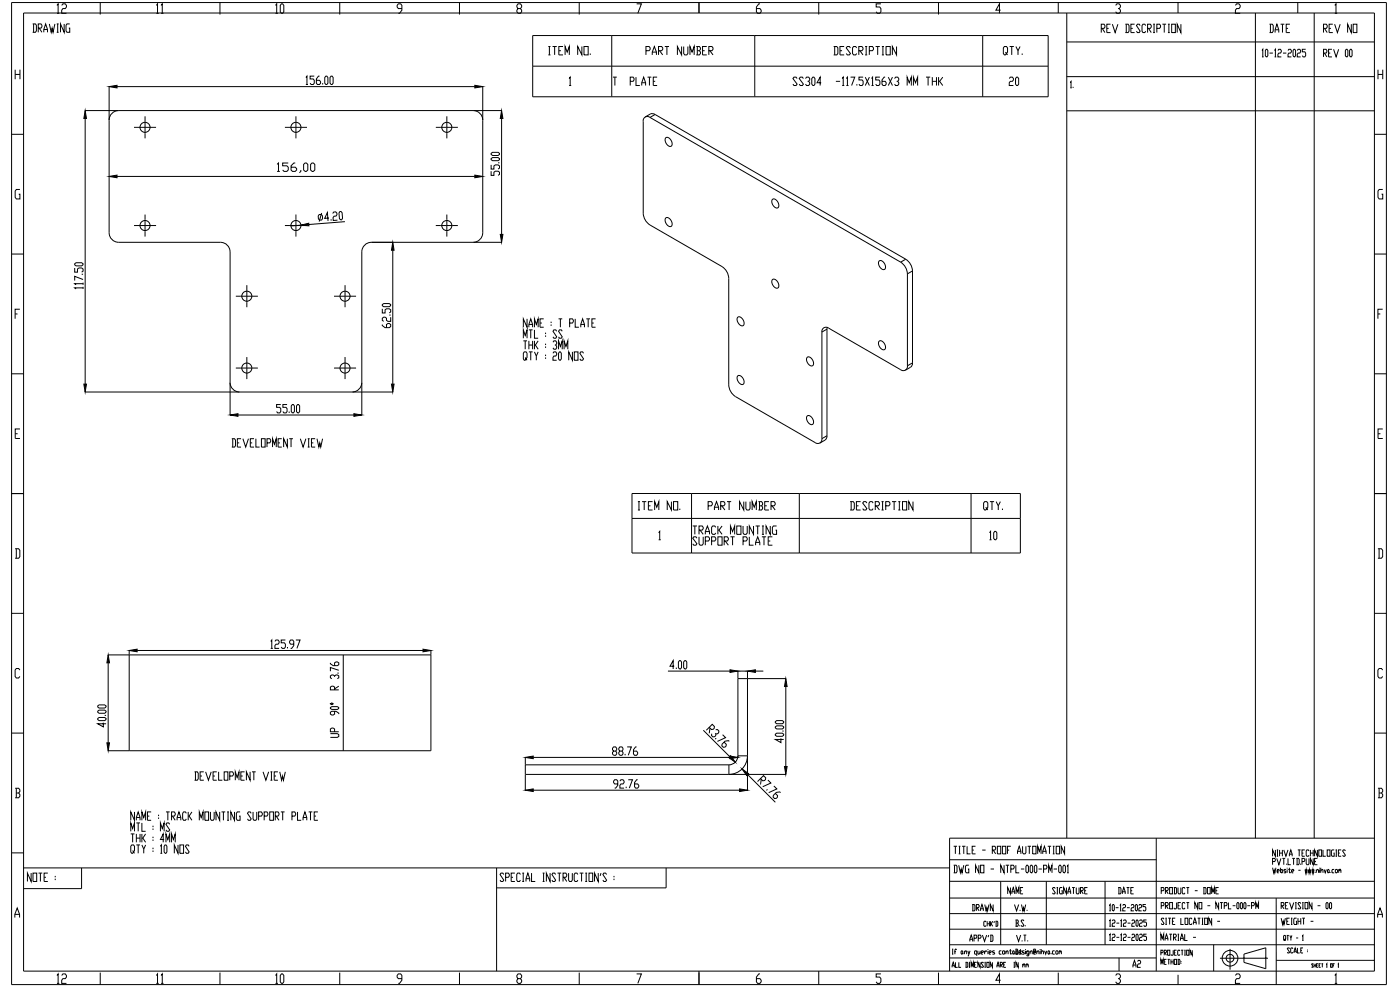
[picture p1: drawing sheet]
<svg xmlns="http://www.w3.org/2000/svg" width="841mm" height="594mm" viewBox="0 0 841 594" stroke-linecap="round" stroke-linejoin="round" font-family="sans-serif">
<!-- layer: 0 -->
<g fill="none" stroke="#000" stroke-width=".6">
<path d="M7 2h826v589h-826zM14 8h812v575h-812zM60 2v7M132 2v7M204 2v7M241 5h-2v-1v-2h2v1v3l-1 2h-1M276 2v7M311 5v-2v-1h2v2l-2 2v2h2v-1v-2M348 2v7M382 2h3l-2 6M420 2v6M457 2h-1l-2 2v3l1 1h2v-2v-1h-3"/>
<path d="M492 2v7M529 2h-3v2h2l1 1v2l-1 1h-1l-1-1M564 2v7M601 6h-3l2-4v6M636 2v6M641 8v495M670 3l1-1h1l1 1-1 2M672 5l1 1-1 2h-1l-1-1M708 2v6M742 3l1-1h1l1 1-1 2h-1l-1 1v2h3M754 8v495M780 2v6"/>
<path d="M789 8v495M802 3l1-1v6M802 8h1M641 25h185M758 30h1v4M758 34h1M761 30h1v3l-1 1-1-1v-3zM763 32h2M766 30v4M766 34h1M768 30h1h1l-1 2h-1v1v1h2M771 32h2"/>
<path d="M774 30h1h1l-1 2h-1v1v1h2M777 30h1v3v1l-1-1v-3zM779 30h1h1v2h-1l-1 1v1h2M784 30h-2v1h2v1v2h-1l-1-1M9 42v6M9 45h3M12 42v6M641 46h185M828 45h3M828 42v6M831 42v6M81 76h13"/>
<path d="M87 70v13M171 76h13M178 70v13M262 76h13M268 70v13M390 71a2.5 2.5 0 0 0-2-1 2.5 2.5 0 0 0-2 3v55M390 71l151 86M394 69l-3-1-3 2M394 69l-4 2M394 69l150 87M641 67h185M7 81h7"/>
<path d="M166 99l1-1v5M173 98h-3v2h2h1v2l-1 1h-1l-1-1M177 98l-2 2v2l1 1h1l1-2-1-1h-2M182 99l1-1 2 1v3l-1 1-2-1zM187 99v-1l2 1v3l-1 1-1-1zM400 83a3 3 0 0 1 3 1 3 3 0 0 1 0 4 4 4 0 0 1-3-5zM826 81h7M12 114h-2l-1 1v4l1 1h2v-3h-1M70 106h215M166 103h2M181 102l-1 2M464 120a3 3 0 0 1 3 1 3 3 0 0 1 0 4 4 4 0 0 1-3-5z"/>
<path d="M831 114h-2l-1 1v4l1 1h2v-3h-1M81 135h13M87 129v13M171 135h13M178 129v13M262 135h13M268 129v13M386 128a9 9 0 0 0 4 7l44 25a9 9 0 0 1 4 7v64a9 9 0 0 0 4 7l48 28a2.5 2.5 0 0 0 3 0 2.5 2.5 0 0 0 1-3M400 131a3 3 0 0 1 3 2 3 3 0 0 1 0 3 4 4 0 0 1-3-5zM7 153h7M223 146h61a6 6 0 0 0 6-6v-68a6 6 0 0 0-6-6h-213a6 6 0 0 0-5 6v68a6 6 0 0 0 5 6h61a6 6 0 0 1 6 5v79a6 6 0 0 0 6 5h68a6 6 0 0 0 5-5v-79a6 6 0 0 1 6-5M528 157a3 3 0 0 1 3 1 3 3 0 0 1 0 4 4 4 0 0 1-3-5z"/>
<path d="M541 157a9 9 0 0 1 4 8M544 156a9 9 0 0 1 4 7M544 156l-3 1M826 153h7M142 178h13M148 171v14M201 178h13M207 171v14M464 168a3 3 0 0 1 3 2 3 3 0 0 1 0 3 4 4 0 0 1-3-5zM545 165v55M548 163l-3 2M548 163v55"/>
<path d="M9 189h2M12 186h-3v5M443 191a3 3 0 0 1 3 1 3 3 0 0 1 0 4 4 4 0 0 1-3-5zM494 199a2.5 2.5 0 0 1 1-2 2.5 2.5 0 0 1 3 0l43 25a2.5 2.5 0 0 0 3 0 2.5 2.5 0 0 0 1-2M494 199v64M497 198l-3 1M497 198v64M497 197v1M828 189h1M831 186h-3v5M148 214v14M207 214v14"/>
<path d="M485 215a3 3 0 0 1 3 1 3 3 0 0 1 0 4 4 4 0 0 1-3-5zM528 205a3 3 0 0 1 3 2 3 3 0 0 1 0 3 4 4 0 0 1-3-5zM548 218l-1 2-3 2M548 218l-3 2M7 225h7M142 221h13M201 221h13M443 226a3 3 0 0 1 3 1 3 3 0 0 1 0 4 4 4 0 0 1-3-5zM826 225h7M12 258h-3v5h3M485 250a3 3 0 0 1 3 1 3 3 0 0 1 0 4 4 4 0 0 1-3-5zM831 258h-3v5h3"/>
<path d="M9 261h2M497 262l-1 2-3 2M497 262l-3 1M828 261h1M7 296h7M826 296h7M9 330h2l1 1v3l-1 1h-2M10 330v5M828 330h2l1 1v3l-1 1h-2M828 330v5M7 368h7M826 368h7"/>
<path d="M78 393h181v58h-181zM206 393v58M12 403l-1-1h-1l-1 1v3l1 1h1l1-1M831 403l-1-1h-2v1v3v1h2l1-1M7 440h7M438 459v6M438 459h-122v6h122M443 454v-46h6v46M443 454h6M443 454a5 5 0 0 1-5 5M449 454a11 11 0 0 1-11 11M826 440h7"/>
<path d="M9 474h2h1l-1 2M10 476h1l1 2-1 1h-2M10 474v5M828 474h2h1l-1 2M828 476h2l1 2-1 1h-2M828 474v5M7 512h7M570 516h125M573 520h1h1v4h-1h-1M573 508h2M573 520v4M574 508v5"/>
<path d="M576 520l1 4v-2l1 2 1-4M576 508h1M576 513h1M576 508v5M578 508h2M579 508v5M581 508v5h2M582 520h-2v4h2v-2h-1M584 511h1M586 508h-2v5h2M588 520v4l-2-4v4M589 520h2v4h-2z"/>
<path d="M590 511h2M596 511h2v-1v-2h-2v5M597 511l1 2M599 508h2v5h-2zM602 508h2v5h-2zM603 520v4l-2-4v4M604 520h2M605 520v4M605 511h1M607 508h-2v5M610 520v4h2M611 513l1-5 1 5"/>
<path d="M611 511h2M614 508v4l1 1h1v-1v-4M617 520h1l-1 4h-1v-4zM617 508h2M618 508v5M619 520h1v4h-1zM620 508h2v5h-2zM622 520h1l-1 4h-1v-4zM623 513v-5l1 3 1-3v5M626 513l1-5 1 5M626 511h2M629 508h2"/>
<path d="M630 508v5M632 508h1M632 513h1M633 508v5M634 508h2v5h-2zM636 520h2l-1 4h-1v-4zM639 520h1v4h-1v-4zM640 508v5l-2-5v5M695 503v80M764 518h2v-1v-1h-2v3M767 516l1 3 2-3M771 516v3"/>
<path d="M773 519h.1M774 516v3h1M777 516v3M779 516h1v3h-1M779 516v3M781 519h.1M782 518h1l1-1-1-1h-1v3M785 516v3h1v-3M789 516v3l-2-3v3M791 516h-1v3h1M826 503h-256v80M14 521h556"/>
<path d="M19 524v5l-3-5v5M20 524h2v5h-2zM23 524h2M24 524v5M26 527h2M29 524h-3v5h3M33 526v1M33 528v1M49 521v13h-35M298 521v62M303 525l-1-1h-1l-1 1 3 4h-1h-1h-1M304 527h1l1-1-1-2h-1v5"/>
<path d="M307 527h1M309 524h-2v5h2M313 525l-1-1h-1l-1 1v4h1h1h1M314 529h1M314 524h1M314 524v5M316 529l1-5 1 5M316 528h2M319 524v5h3M326 529h1M326 524h1M327 524v5"/>
<path d="M330 524v5l-2-5v5M334 525l-1-1h-1v1l2 4h-1h-1M335 524h2M336 524v5M338 527h2v-1v-2h-2v5M339 527l1 2M342 524v5h1h1v-5M347 525v-1h-2v1v4h2M348 524h2M349 524v5M352 529h1M352 524h1"/>
<path d="M352 524v5M354 524h2v5h-2zM359 524v5l-2-5v5M361 524l-1 2M364 525v-1h-1l-1 1 2 4h-1h-1M369 526v1M369 528v1M400 521v12h-102M570 529h256M570 539h256M595 522h2M601 529v39"/>
<path d="M607 522h2v-1v-1h-2v4M613 522h2M624 522h2M627 522h1l1-1-1-1h-1v4M629 529v39M630 524v-4l1 3 1-3v4M633 522h2M634 534l-1-1-1 1 2 2v1l-2-1M635 533h1M635 537h1M635 533v4M638 533h-1l-1 1 1 3h1v-2"/>
<path d="M641 533v4l-2-4v4M641 520h1v4M641 524h1M641 537l1-4 1 4M641 536h2M644 533h2M645 533v4M647 533v4l1-1v-3M649 535h1l1-1-1-1h-1v4M649 535l2 2M652 535h.1M653 533h-1v4h1"/>
<path d="M664 529v39M698 535h1v-1v-1h-1v4M700 535h1l1-1-1-1h-1v4M701 535l1 2M703 533h1v4h-1zM705 533h1l1 1v2l-1 1h-1M706 533v4M708 533v4l1-1v-3M712 534l-1-1-1 1v2l1 1 1-1M713 533h1M714 533v4M718 535h1"/>
<path d="M723 533h1v1v2v1h-1M723 533v4M725 533h2v4h-2zM728 537v-4l1 3 1-3v4M730 535h1M732 533h-2v4h2M764 521l1 3v-1l1 1v-3M767 539v52M767 523h1v-1l-1 1v1h1M769 521v3M770 522l1 1-1 1-1-1zM773 522h-1v1l1 1h-2"/>
<path d="M773 521v1M773 522v2M774 522h1M775 521v3M776 523h1v-1l-1 1v1h1M780 523h1M784 522v2l1-2v2v-2M786 522v2l1-2v2v-2M788 522v2l1-2v2v-2M790 524h.1M791 523l1-1v2M791 522v2"/>
<path d="M793 521v1M793 522v2M793 523l1-1 1 2M793 521v3M795 522l1 2 1-2M798 522v1v1h-1zM798 524h1M799 524h.1M801 522l-1 1v1h1M803 522l1 1-1 1h-1zM804 523l1-1v1M804 522v2"/>
<path d="M805 523v-1l1 1v1M9 551v-2l1-4 2 4v2M9 549h3M570 558h256M570 549h256M592 554v-1l-1 1v2h1M593 553v3M593 555h1M594 553v3M595 553v3M595 555l1 1M596 553l-1 2"/>
<path d="M597 553v1M598 553l1 1v2h-1M598 553v3M609 543l2 4 1-4M610 553h1h1l-1 2M610 555h1l1 1h-1h-1M610 553v3M613 556h.1M613 547h.1M614 543v4l1-2v2l1-4M615 553h-2l2 3h-2M616 556h.1"/>
<path d="M617 547h.1M666 553h1v3M666 544l1-1v4M666 556h1M666 547h1M668 553h1h1l-1 2h-1v1h2M669 543v1v3h-1zM670 545h2M671 555h1M673 544v-1v4M673 547h1M673 553h1v3"/>
<path d="M673 556h1M674 544l1-1 1 1v1l-2 1v1h2M675 553h2l-1 2h-1v1h2M677 545h2M677 555h2M679 544l1-1 1 1v1l-2 1v1h2M680 553h2l-1 2h-1v1h2M682 543l1 1v3h-1zM683 553h1l-1 3h-1zM684 544l1-1 1 1-1 1-1 1v1h2M685 553h1v2h-1v1h1M688 543h-1v2h1v2h-1"/>
<path d="M689 553h-2v1h1l1 1-1 1h-1M698 544h1v-1v-1h-1v4M699 552h-1l1 3h-1M700 544h1l1-1-1-1h-1v4M700 555h1M700 552h1M701 552v3M701 544l1 2M702 552h1M703 542h1v4h-1zM703 552v3M704 553h1"/>
<path d="M706 552h-2v3h2M707 542v3l-1 1-1-1M708 544h1M709 552v3h2M709 542h-1v4h1M712 552h2v3h-2zM712 543l-1-1-1 1v2l1 1 1-1M713 542h1M714 542v4M716 552h-2l1 3h1M717 555l1-3 1 3M717 554h2"/>
<path d="M719 542v4l-1-4v4M719 552h2M720 542h2v4h-2zM720 552v3M722 555h1M722 552h1M722 552v3M724 552h1v3h-1zM725 544h2M728 552v3l-2-3v3M731 553h2M732 542v4l-2-4v4"/>
<path d="M733 542h2M734 542v4M735 544h2v-1v-1h-2v4M738 542v4h2M740 544h2M743 542l1 1v3l-1-1zM746 542v1v3l-1-1zM748 542v1v3l-1-1zM749 544h2M752 544h1l1-1-1-1h-1v4M754 546v-4l1 3 1-3v4M770 552v3l1-2v2l1-3"/>
<path d="M770 544h1v-1v-1h-1v4M770 544l1 2M772 544h1M773 553h1M774 542h-2v4h2M775 552h-2v3h2M775 542l1 4 1-4M776 555h.1M776 552h.1M776 552v3M778 546h1M778 542h1"/>
<path d="M778 542v4M779 552h-1h-1l1 3h1v-2h-1M780 553h1M780 552v3M781 543v-1l-1 1 1 2v1l-1-1M781 552v3M782 552h2M782 546h1M782 542h1M783 542v4M783 552v3M784 542h2v4h-2z"/>
<path d="M787 553h2M788 542v4l-2-4v4M792 544h1M797 542l1 1-1 3v-1zM799 542l1 1v3l-1-1zM828 551v-2l1-4 1 4v2M828 549h2M570 575h125M570 568h256M572 570h1M572 573h1M572 570v3"/>
<path d="M573 572h1M574 578v3h1M575 571l-1-1v1v2M576 578v3h1M578 571v1v1h-1zM578 573h1M579 572l1-1 1 2M579 571v2M580 578l1 1v2h-1M580 578v3M581 571l1 2M582 578h1"/>
<path d="M582 578v3M583 571l-2 3M585 580h1M587 572l-1-1-1 1 1 1h1M587 578h-2v3h2M587 571v3M587 571l1 2 1-1M589 578v3l-2-3v3M589 571v2M589 572h1v-1l-1 1v1h1M591 579l-1-1-1 1 2 2h-1h-1M591 571v2"/>
<path d="M591 578h1M592 578v3M593 572l-1-1-1 1M593 578h1v3h-1zM593 570v1M593 571v2M594 572h1v-1l-1 1v1h1M596 578v3l-1-3v3M598 571l-2 1 2 1h-2M601 580l1-1v-1h-1v3M601 580l1 1M602 571l-2 1 1 1h1"/>
<path d="M603 571l1 1-1 1h-1zM603 580h1M604 572l1-1 1 2M604 578h-1v3h1M604 571v2M606 571h2M607 570v3h1M609 571v1v1h-1zM609 578h1M609 573h1M609 578v3M610 570l1 1v2h-1"/>
<path d="M610 570v3M611 562l1 4 1-4M612 571l-2 1 1 1h1M612 578v3l-2-3v3M612 572h1v-1l-1 1v1h1M612 571h2M613 570v3h1M614 565v1M614 580l1-1v1M614 579v2M615 562h2M615 580v-1l1 1v1"/>
<path d="M615 571l-1 1 1 1h-1M616 562v4M616 570v1M616 571v2M616 580l1-1v1M616 572h2M616 579v2M617 580v-1l1 1v1M617 565v1M618 573h-1v-2l1 1v2h-1M619 572l1-1v2M619 571v2"/>
<path d="M622 572h-1v-1l1 1v-2h-1v3h1M623 572l1-1v2M623 571v2M625 570v1M625 571v2M625 572l1-1 1 2M625 570v3M628 571v2l1-2M630 571l1 1-1 1zM631 573h.1M632 573h.1M634 571l-2 1 1 1h1"/>
<path d="M635 571l1 1-1 1h-1zM636 572l1-1v1M636 571v2M637 572v-1l1 1v1M666 562l1-1v4M666 565h1M668 562l1-1 1 1-1 1-1 1v1h2M671 563h1M672 575v8M673 562l1-1v4M673 565h1M675 562v-1l2 1-1 1-1 1v1h2"/>
<path d="M677 563h2M680 562v-1l2 1-1 1-1 1v1h2M683 561l1 1-1 3-1-1zM685 562v-1l1 1v1l-1 1v1h1M689 561h-2v1h1l1 1-1 2-1-1M697 572h2l-1-1h-1v3M697 579v-3l1 2 1-2v3M697 565v-4l1 3 1-3v4M699 572h1v-1h-1v3M699 578h1M700 572l1 2M700 565l1-4 1 4"/>
<path d="M700 564h2M701 576h-2v3h2M701 571h2v3h-2zM701 576h2M702 576v3M702 561h2M703 561v4M703 578h2M703 576v3M705 571v2l-1 1-1-1M705 576v3M705 563h1l1-1-1-1h-1v4"/>
<path d="M705 563l2 2M705 576h2v3h-2zM705 572h1M707 571h-2v3h2M707 576l2 1v2h-2M707 561h1M707 565h1M708 576v3M708 561v4M709 571h-1h-1v2l1 1 1-1M709 565l1-4 1 4M709 564h2"/>
<path d="M709 571h2M709 577v1M709 578v1M710 571v3M712 574h.1M712 571h.1M712 561v4h1M712 571v3M713 571h1v3h-1zM716 571v3l-1-3v3M717 563h1M729 568v15"/>
<path d="M747 576h.1M760 576h.1M767 577h59M772 564l-1 1v-3h1v3M773 562h1M774 562v3M775 570l-1-1-1 1 2 2h-1h-1M775 562v3M776 562l-1 1M777 570l-1-1-1 1v2h1h1M777 572l1-3 1 3M777 571h2"/>
<path d="M779 563h1M779 569v3h2M781 571h1M782 562h1v3M782 565h1M783 569h-2v3h2M785 570v1M785 571v1M789 579h-1l1 2h-1M789 579v2M789 580h1M790 579v2"/>
<path d="M791 580h.1M792 579h-1v2h1M792 580h1M793 579h-1v2h1M794 579h1M794 579v2M797 579v2M799 579h1v2h-1zM801 580h.1M802 579h-1v2M804 579v2M60 584v7"/>
<path d="M132 584v7M204 584v7M241 588h-2v-1v-2h2v1v3l-1 2h-1M276 584v7M311 588v-2v-1h2v2v1h-2v1v2h2v-1v-2M348 584v7M382 585h3l-2 6M420 583v8M457 585h-1l-2 2v3l1 1h2v-2v-1h-3M492 583v8M529 585h-3v2h2l1 1v2l-1 1h-1l-1-1M564 584v7"/>
<path d="M572 581l1-3v3M572 580h1M582 581h1M583 581v-3l1 2 1-2v3M591 581h1M599 581l1-3v3M599 580h1M601 589h-3l2-4v6M609 581h1M636 584v7M670 586l1-1h1l1 2-1 1M672 588l1 1-1 2h-1l-1-1"/>
<path d="M708 586v5M742 586l1-1h1l1 1-1 2h-1l-1 1v2h3M797 581h.1M802 586l1-1v6M802 591h1M804 581h.1"/>
<circle cx="87" cy="76" r="3"/>
<circle cx="178" cy="76" r="3"/>
<circle cx="268" cy="76" r="3"/>
<circle cx="87" cy="135" r="3"/>
<circle cx="178" cy="135" r="3"/>
<circle cx="268" cy="135" r="3"/>
<circle cx="148" cy="178" r="3"/>
<circle cx="207" cy="178" r="3"/>
<circle cx="148" cy="221" r="3"/>
<circle cx="207" cy="221" r="3"/>
</g>
<!-- layer: FORMAT -->
<g fill="none" stroke="#000" stroke-width=".6">
<path d="M320 21h310v37h-310zM320 40h310M367 21v37M453 21v37M590 21v37M66 52v20M70 52h215M184 47v-1v5M184 51h1M189 46h-3v1h2l1 1v2l-1 1h-1l-1-1M192 46h-1l-1 1v3l1 1h1l1-1-1-2h-2M194 50v1"/>
<path d="M196 46l1 1v3l-1 1-1-1v-3zM199 46l1 1v3l-1 1-1-1v-3zM290 52v20M342 47l1-1v5M342 51h1M51 66h20M51 71v160M284 66h17M301 71v70M295 99v3h2v-2l1-1h1l1 1v1l-1 1M295 95h1h3l1 1-1 1h-3zM295 92h1h3l1 1h-1h-3z"/>
<path d="M299 98h1M295 103v2h2v-2h1h1h1v2h-1M181 135l-6 1M192 129h1l1 1v1l-1 1h-1l-1-1v-1zM193 128l-1 5M198 131h-3l2-3v5M199 132v1M200 128v-1h2v1v2h-1l-1 1v1h3M204 127l2 1v3l-1 1-1-1v-3zM207 133l-21 2M45 158h1h3l1 1-1 1h-3zM223 146h13"/>
<path d="M236 150v81M284 146h17M45 161v2h2v-1v-1h2l1 1v1h-1M49 165h1M50 173h-5l1 1M50 170h-5l1 1M50 168l-5-2v3M50 170v1M50 172v2M230 195v1l1 1h3l1-1v-1l-1-1-2 1v2M230 185v3h1v-2l1-1h2l1 1v1l-1 1M230 183v-1h4l1 2h-1h-4z"/>
<path d="M234 189h1M235 191v2h-2l-2-2h-1v1v1M317 192v5l-3-5v5M318 197l1-5 1 5M321 197v-5l1 3 1-3v5M324 194h2M327 192h-3v5M331 193v1M336 192h2M337 192v5M342 194h2v-1v-1h-2v5M346 192v5h2"/>
<path d="M349 197l1-5 1 5M349 195h2M352 192h2M353 192v5M356 194h1M358 192h-2v5h2M315 215l1 1h-1h-1v-4l1-1h1l1 1v3l-1 1h1M319 211v5M321 211l1 3v2M328 215v1M332 212l1-1h1v1v2h-1l-1 1v1h2M336 211l1 1v4h-1v-4z"/>
<path d="M344 211v5l-2-5v5M345 211h2v5h-2zM351 212l-1-1h-1l-1 1 3 4h-1h-1h-1M51 235h93M138 230v19M212 235h24M217 230v19M143 249h70M169 243h-3v2h2l1 1v1l-1 1h-1l-1-1M172 243h-2v2h2v1v1v1h-1l-1-1M174 247v1M176 243l1 1v3l-1 1-1-1v-3z"/>
<path d="M179 243l1 1v3l-1 1-1-1v-3zM380 296h233v36h-233zM415 296v36M480 296v36M583 296v36M380 311h233M396 320v-1v5M396 324h1M65 398v48M78 391v2h-13M82 391h172M163 385v-1v5"/>
<path d="M163 389h1M165 385l1-1h1l1 1-1 2h-1l-1 1v1h3M171 384h-2v2h2v1v2h-1h-1M173 389h.1M176 387h-1l-1-1 1-2h1v1v3l-1 1M178 384h2l-2 5M259 391v2M408 397l1 1v3v1l-1-1v-3zM411 397l2 1v3l-1 1-1-1v-3zM401 403h38M405 400h-2l1-3v5M406 401v1"/>
<path d="M443 408v-5h6v5M449 408h23M454 403h5M472 412v48M59 432l1-1h3l1 1-1 1h-3zM59 427h1h3l1 1h-1h-3zM59 424l1-1h3l1 2h-1h-3zM62 434v3l-3-2h5M63 430h1M423 439l15 15M426 437l1 1h1l1-2-1-1-4 4M427 437l-1 3"/>
<path d="M430 438h1l1 1v1l-2 1v-1M466 437l1-1h3l1 1-1 1h-3zM466 433h1h3l1 1-1 1h-3zM470 439h1M65 451h13M316 455v4M320 455h119M369 451l-1-1 1-1h1v2h-1l-1 1 1 2h1v-1v-2M372 451v-1v-1h2v2h-2v1v2h2v-1v-2M376 453v1M377 449h2l-2 5M382 449l-1 1v3v1h1l1-1-1-2h-1"/>
<path d="M428 441l-1 1 1 1h1l1-2M430 443v1M434 441l2 2-5 2M438 445h-2l-2 2v1l1 1h1v-2l-1-1M443 454v1M449 454v21M466 441l1-1h3l1 2h-1h-3zM469 444v2l-3-2h5M316 465v10M320 475h124M371 471h-2v-1v-2h1l1 1v3l-1 1h-1M372 469l1-1h1l1 1-1 2h-1l-1 1v1h3"/>
<path d="M376 473h.1M377 468h3l-2 5M383 468h-1l-1 2v3h1h1l1-1-1-1h-2M438 465h34M449 465l17 17M457 468l1 1h1l1-2-1-1-4 3M457 468v3M461 474l-1 1M461 469l2 1-5 3M465 472l2 2-5 2M469 476h-1h-2l-1 2-1 1 1 1 2-1v-1l-1-1M80 511v1l-1 1v-1v-4h1h1v3l-1 1 1 1"/>
<path d="M80 501v5M82 501v5M82 508h2M83 508v5M84 501v5M85 508l1 2v3M85 501v5M86 503l1 3M87 508l-1 2M92 504v1M92 509v1M92 511v1"/>
<path d="M96 508h1v5M96 513h1M99 504h-3l2-3v5M99 508h1v4v1l-1-1v-4zM100 506v-5l1 3 1-3v5M103 506v-5l1 3 1-3v5M107 508v5l-2-5v5M108 508h2v5h-2zM114 508h-1h-1h-1l3 4-1 1h-1l-1-1M733 576h29M739 570v12M747 573l13-4v13l-13-4z"/>
<circle cx="739" cy="576" r="5"/>
<circle cx="739" cy="576" r="2.3"/>
</g>
<g fill="#000" stroke="#000" stroke-width=".6">
<path d="M66 52l4-1v2zM285 51l5 1-5 1zM51 66l1 5h-2zM301 66l1 5h-1zM181 135l4-1 1 2zM236 146l1 4h-2zM301 141h1l-1 5zM50 231h2l-1 4zM235 231h2l-1 4zM138 249h5v1zM213 249h4l-4 1zM65 393l1 5h-2z"/>
<path d="M78 391l4-1v2zM254 390l5 1-5 1zM439 402l4 1-4 1zM449 403l5-1v2zM472 408l1 4h-2zM64 446h2l-1 5zM316 455l4-1v2zM439 454l4 1-4 1zM438 455l1-1 3 4zM316 475l4-1v1zM444 474l5 1h-5zM446 462l4 3-1 1z"/>
<path d="M471 460h2l-1 5z"/>
</g>
<!-- layer: 0 -->
<path d="M66 106l4-1v2zM285 105l5 1-5 1z" fill="#000" stroke="#000" stroke-width=".6"/>
<g font-size="9.7">
<text x="33" y="9">12</text>
<text x="33" y="592">12</text>
</g>
<g font-size="8.8">
<text x="172" y="9" transform="rotate(-90 172 9)">10</text>
<text x="19" y="20">DRAWING</text>
<text x="661" y="21">REV DESCRIPTION</text>
<text x="762" y="21">DATE</text>
<text x="794" y="21">REV NO</text>
<text x="328" y="34">ITEM NO.</text>
<text x="387" y="34">PART NUMBER</text>
<text x="500" y="34">DESCRIPTION</text>
<text x="602" y="34">QTY.</text>
<text x="367" y="53">T PLATE</text>
<text x="476" y="53">SS304 -117.5X156X3 MM THK</text>
<text x="605" y="53">20</text>
<text x="314" y="204">MTL : SS</text>
<text x="314" y="211">THK : 3MM</text>
<text x="138" y="270">DEVELOPMENT VIEW</text>
<text x="382" y="308">ITEM NO.</text>
<text x="424" y="308">PART NUMBER</text>
<text x="510" y="308">DESCRIPTION</text>
<text x="590" y="308">QTY.</text>
<text x="415" y="322">TRACK MOUNTING</text>
<text x="415" y="329">SUPPORT PLATE</text>
<text x="205" y="444" transform="rotate(-90 205 444)">UP 90° R 3.76</text>
<text x="116" y="470">DEVELOPMENT VIEW</text>
<text x="78" y="494">NAME : TRACK MOUNTING SUPPORT PLATE</text>
<text x="78" y="501">MTL : MS</text>
<text x="172" y="592" transform="rotate(-90 172 592)">10</text>
</g>
<g font-size="8.4">
<text x="794" y="35">REV 00</text>
<text x="600" y="326" transform="rotate(-90 600 326)">10</text>
</g>
<g font-size="7.9">
<text x="99" y="9" transform="rotate(-90 99 9)">11</text>
<text x="680" y="582">A2</text>
<text x="99" y="592" transform="rotate(-90 99 592)">11</text>
</g>
<g font-size="7.5">
<text x="604" y="538">NAME</text>
<text x="671" y="538">DATE</text>
</g>
<g font-size="7.1">
<text x="764" y="515">NIHVA TECHNOLOGIES</text>
<text x="583" y="548">DRAWN</text>
<text x="582" y="567">APPV'D</text>
</g>
<text font-size="4.9" x="646" y="54" transform="rotate(-90 646 54)">1.</text>
</svg>
